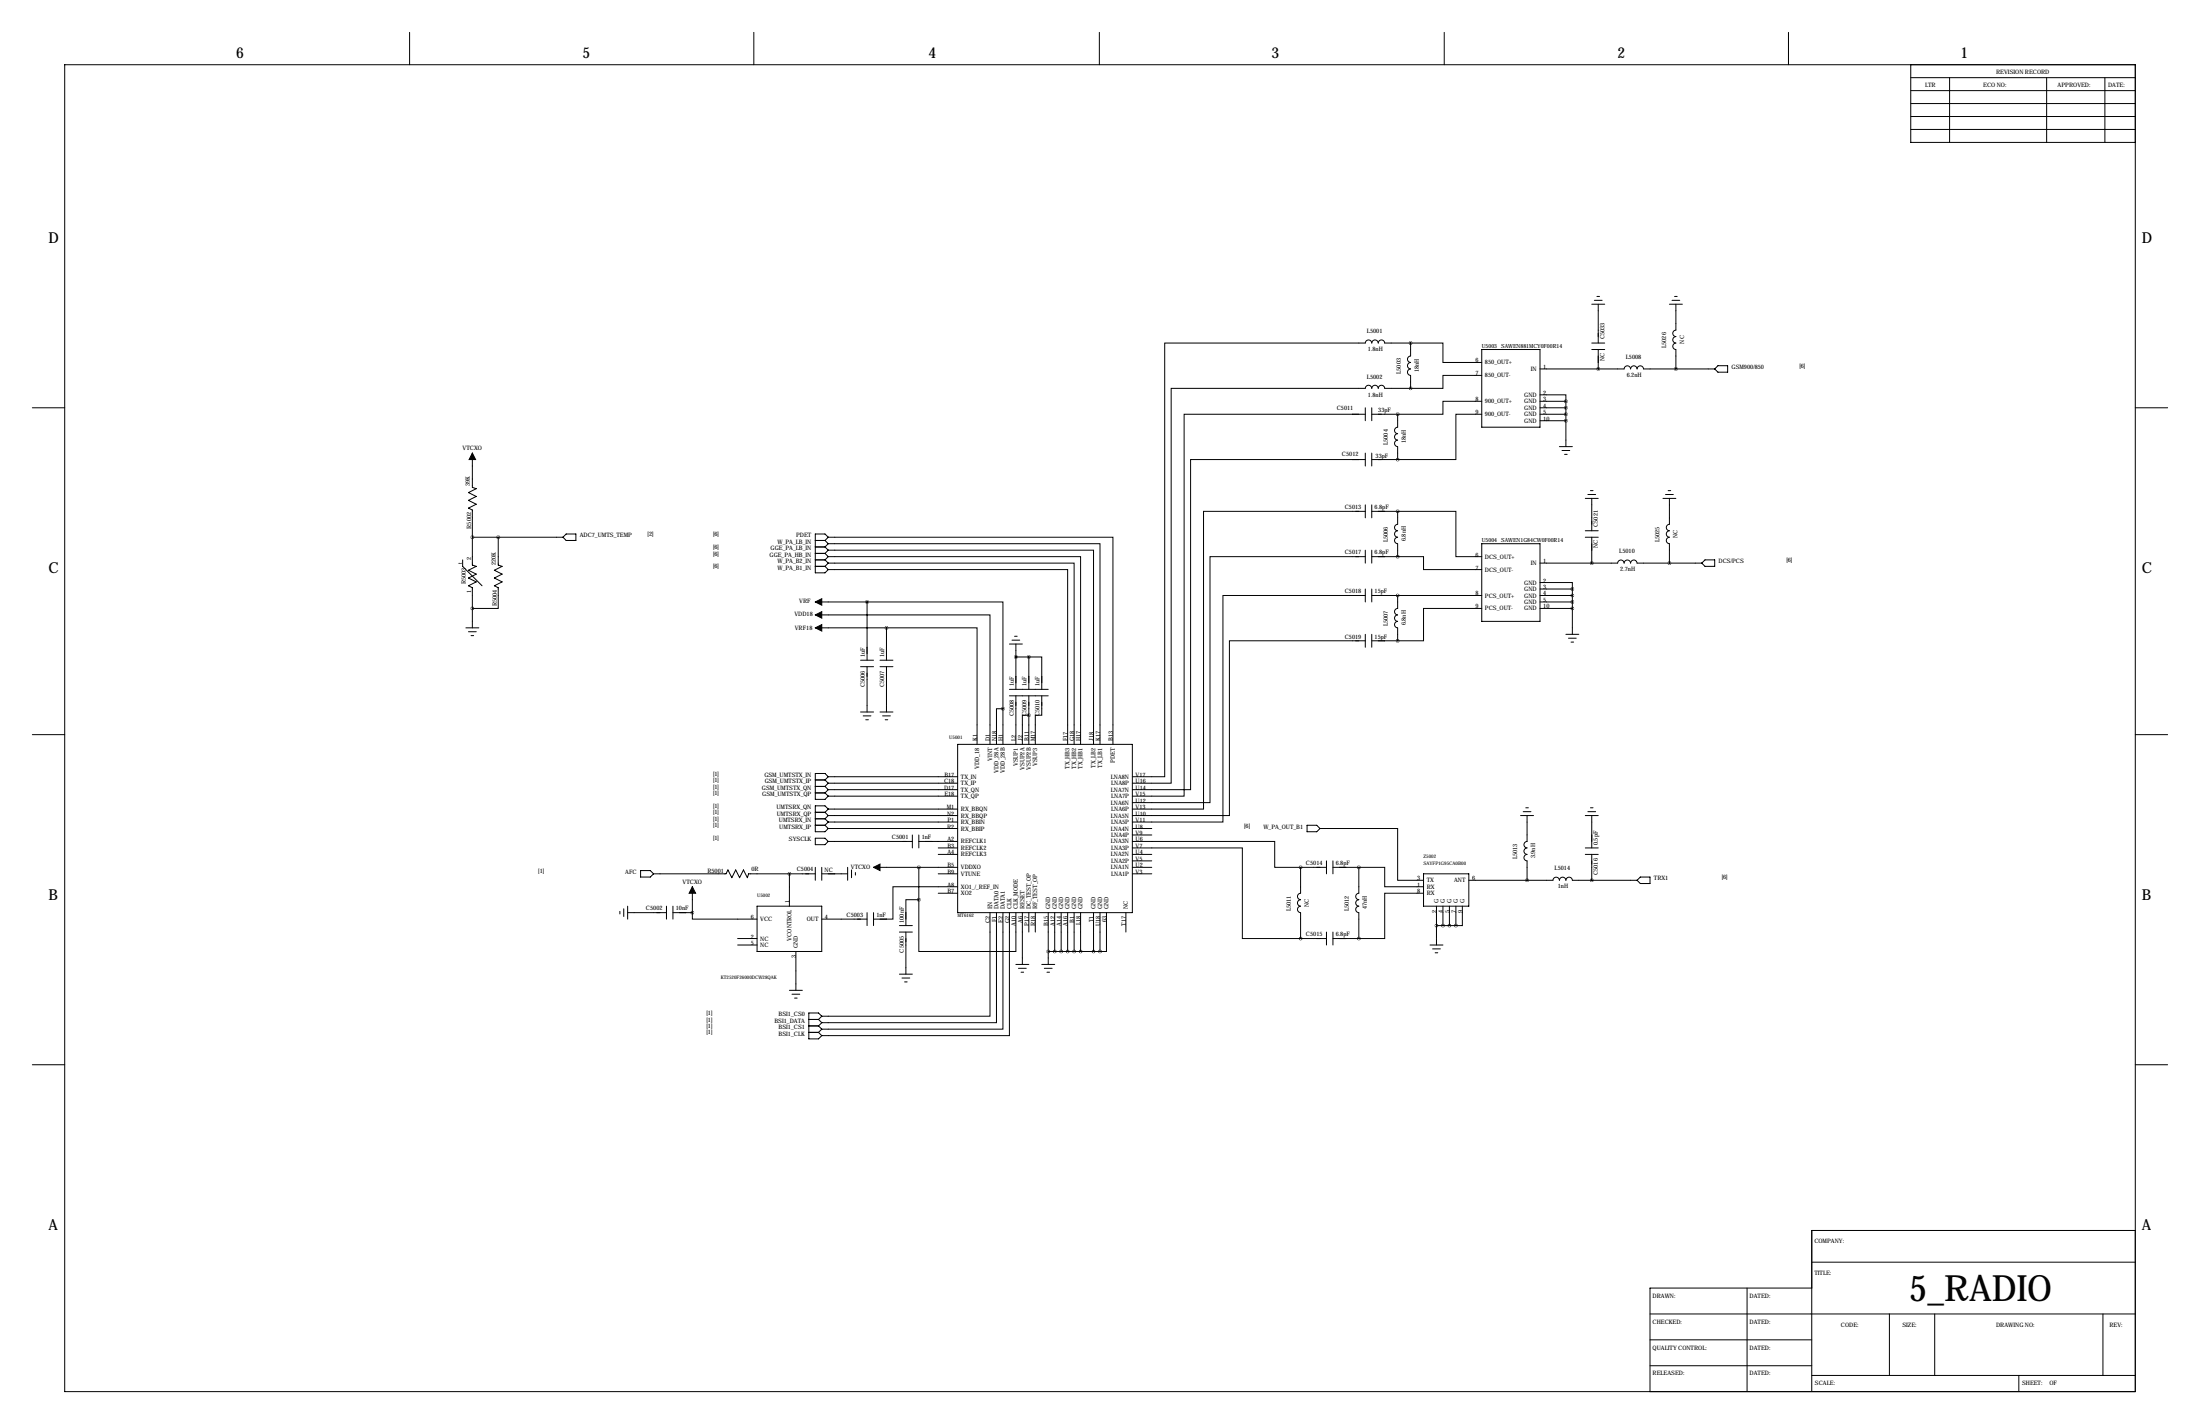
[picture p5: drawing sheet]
<svg xmlns="http://www.w3.org/2000/svg" width="864mm" height="559mm" viewBox="0 0 864 559" stroke-linecap="round" stroke-linejoin="round" font-family="sans-serif">
<g fill="none" stroke="#000" stroke-width=".39">
<path d="M160.8 12.7v12.7M295.9 12.7v12.7M431.5 12.7v12.7M566.9 12.7v12.7M702.1 12.7v12.7M25.4 25.4h812.8v520.7h-812.8zM750.1 25.4v30.5h88.1M750.1 35.6h88.1M750.1 30.5h88.1M765.3 30.5v25.4M803.4 30.5v25.4M826.3 30.5v25.4"/>
<path d="M750.1 50.8h88.1M750.1 45.7h88.1M750.1 40.6h88.1M624.8 119.4h5.1M625.9 117.9h3M626.9 116.3h1M627.4 119.4v15.2M655.3 119.4h5.1M656.3 117.9h3.1M657.4 116.3h1M657.9 119.4v10.1a1.27 1.27 0 0 0-1.3 1.3 1.27 1.27 0 0 0 1.2 1.3M553.7 134.6h-10.1a1.27 1.27 0 0 0-1.3-1.2 1.27 1.27 0 0 0-1.3 1.2 1.27 1.27 0 0 0-1.3-1.2 1.27 1.27 0 0 0-1.2 1.2 1.27 1.27 0 0 0-1.3-1.2 1.27 1.27 0 0 0-1.3 1.2h-78.7v170.2h-12.7"/>
<path d="M553.7 134.6v5.1a1.27 1.27 0 0 0-1.2 1.3 1.27 1.27 0 0 0 1.2 1.2 1.27 1.27 0 0 0-1.2 1.3 1.27 1.27 0 0 0 1.2 1.3 1.27 1.27 0 0 0-1.2 1.2 1.27 1.27 0 0 0 1.2 1.3v5.1M553.7 134.6h12.7v7.6h15.3M581.7 137.2h22.8v30.4h-22.8zM624.8 134.6h5.1M624.8 137.2h5.1M627.4 137.2v7.6M657.9 134.6a1.27 1.27 0 0 0-1.3 1.3 1.27 1.27 0 0 0 1.2 1.3M657.9 132.1a1.27 1.27 0 0 0-1.3 1.2 1.27 1.27 0 0 0 1.2 1.3M657.9 137.2v7.6M553.7 152.4h-10.1a1.27 1.27 0 0 0-1.3-1.2 1.27 1.27 0 0 0-1.3 1.2 1.27 1.27 0 0 0-1.3-1.2 1.27 1.27 0 0 0-1.2 1.2 1.27 1.27 0 0 0-1.3-1.2 1.27 1.27 0 0 0-1.3 1.2h-76.2v154.9h-15.2M581.7 147.3h-15.3v5.1h-12.7M581.7 157.5h-15.3v5.1h-17.8"/>
<path d="M604.5 144.8h33a1.27 1.27 0 0 1 1.3-1.2 1.27 1.27 0 0 1 1.3 1.2 1.27 1.27 0 0 1 1.2-1.2 1.27 1.27 0 0 1 1.3 1.2 1.27 1.27 0 0 1 1.3-1.2 1.27 1.27 0 0 1 1.3 1.2h27.9M604.5 154.9h10.2v2.6M604.5 157.5h10.2M614.7 157.5v17.8M673.1 144.8l1.3-1.3h3.8v2.6h-3.8zM12.7 160h12.7M185.4 177.8v13.5l1.5 .5-3 1.5 3 1.5-3 1.5 3 1.6-3 1.5 1.5 .8v21.5l1.5 .5-3 1.6 3 1.5-3 1.5 3 1.5-3 1.6 1.5 .7v15.8M535.9 162.6h-71.1v149.8h-20.3M535.9 160v5.1M535.9 177.8v5.1M538.5 162.6h10.1M538.5 160v5.1"/>
<path d="M538.5 177.8v5.1M548.6 172.7a1.27 1.27 0 0 0-1.2 1.3 1.27 1.27 0 0 0 1.2 1.3M548.6 170.2a1.27 1.27 0 0 0-1.2 1.2 1.27 1.27 0 0 0 1.2 1.3M548.6 162.6v5a1.27 1.27 0 0 0-1.2 1.3 1.27 1.27 0 0 0 1.2 1.3M548.6 175.3v5M581.7 162.6h-10.2v17.7h-22.9M604.5 160h10.2M604.5 162.6h10.2M604.5 165.1h10.2M612.1 175.3h5.1M613.2 176.8h3M614.2 178.3h1"/>
<path d="M838.2 160h12.7M535.9 180.3h-68.5v129.6h-22.9M535.9 198.1v5.1M538.5 198.1v5.1M538.5 180.3h10.1M622.3 195.6h5.1M623.3 194.1h3.1M624.3 192.5h1M624.8 195.6v12.7M652.8 195.6h5.1M653.8 194.1h3M654.8 192.5h1"/>
<path d="M655.3 195.6v10.1a1.27 1.27 0 0 0-1.2 1.3 1.27 1.27 0 0 0 1.2 1.3M181.6 219.7v2.5l7.6 7.7M185.4 210.8h35.6M195.6 210.8v10.9l1.5 .5-3 1.6 3 1.5-3 1.5 3 1.5-3 1.6 1.5 .7v8.2h-10.2M222.2 209.6h3.9v2.5h-3.9l-1.2-1.3zM320 219.7h3.8M320 217.2h3.8M320 214.6h3.8M320 212.1h3.8M323.8 219.7l1.3 1.3M323.8 217.2l1.3 1.2M323.8 214.6l1.3 1.3"/>
<path d="M323.8 212.1l1.3 1.3M325.1 218.4h99.1v73.7M325.1 215.9h104.2v76.2M325.1 213.4h106.7v78.7M325.1 210.8h111.8v81.3M325.1 210.8l-1.3-1.2h-3.8v15.2h3.8l1.3-1.3M325.1 218.4l-1.3 1.3M325.1 215.9l-1.3 1.3M325.1 213.4l-1.3 1.2M325.1 210.8l-1.3 1.3M535.9 200.7h-63.5v116.8h-27.9M535.9 218.4h-60.9v96.6h-30.5"/>
<path d="M535.9 215.9v5.1M538.5 215.9v5.1M538.5 200.7h10.1M538.5 218.4h10.1M548.6 210.8a1.27 1.27 0 0 0-1.2 1.3 1.27 1.27 0 0 0 1.2 1.3M548.6 208.3a1.27 1.27 0 0 0-1.2 1.2 1.27 1.27 0 0 0 1.2 1.3M548.6 200.7v5a1.27 1.27 0 0 0-1.2 1.3 1.27 1.27 0 0 0 1.2 1.3M548.6 200.7h22.9v17.7h10.2M548.6 218.4h10.2v5.1h22.9M548.6 213.4v5M581.7 213.4h22.8v30.4h-22.8zM622.3 208.3h5.1"/>
<path d="M622.3 210.8h5.1M624.8 210.8v10.2M655.3 210.8a1.27 1.27 0 0 0-1.2 1.3 1.27 1.27 0 0 0 1.2 1.3M655.3 208.3a1.27 1.27 0 0 0-1.2 1.2 1.27 1.27 0 0 0 1.2 1.3M655.3 213.4v7.6M669.3 219.7h3.8v2.5h-3.8l-1.3-1.2zM320 236.2h20.4M320 222.2h3.8M323.8 222.2l1.3 1.3M325.1 223.5h94v68.6M325.1 221h96.5v71.1M325.1 221l-1.3 1.2"/>
<path d="M340.4 236.2h53.3v41.9M340.4 236.2v22.9M535.9 233.7h-55.8v88.9h-35.6M535.9 231.1v5.1M538.5 231.1v5.1M538.5 233.7h43.2M548.6 233.7v5.1a1.27 1.27 0 0 0-1.2 1.2 1.27 1.27 0 0 0 1.2 1.3M581.7 238.8h-22.9v12.7h-10.2M604.5 221h30.5a1.27 1.27 0 0 1 1.3-1.2 1.27 1.27 0 0 1 1.2 1.2 1.27 1.27 0 0 1 1.3-1.2 1.27 1.27 0 0 1 1.3 1.2 1.27 1.27 0 0 1 1.2-1.2 1.27 1.27 0 0 1 1.3 1.2h25.4M604.5 228.6h12.7v2.5M604.5 233.7h12.7M604.5 238.8h12.7"/>
<path d="M604.5 231.1h12.7M604.5 236.2h12.7M617.2 231.1v17.8M182.9 246.4h5.1M183.9 247.9h3M184.9 249.4h1M320 241.3h68.6v50.8M320 246.4h28M337.8 259.1h5.1M345.4 259.1h5.1M348 246.4h35.5v45.7M348 246.4v12.7"/>
<path d="M396.2 252.7h5.1M397.3 251.2h3M398.3 249.7h1M398.8 252.7v17.8M398.8 257.8h5.1M403.9 257.8h5v12.7M403.9 257.8v12.7M535.9 251.5h-53.3v68.5h-38.1M535.9 248.9v5.1M538.5 248.9v5.1M538.5 251.5h10.1M548.6 243.8a1.27 1.27 0 0 0-1.2 1.3 1.27 1.27 0 0 0 1.2 1.3"/>
<path d="M548.6 241.3a1.27 1.27 0 0 0-1.2 1.3 1.27 1.27 0 0 0 1.2 1.2M548.6 246.4v5.1M614.7 248.9h5.1M615.7 250.4h3M616.7 252h1M337.8 261.6h5.1M337.8 279.4h5.1M340.4 261.6v17.8M345.4 261.6h5.1M345.4 279.4h5.1M348 261.6v17.8M393.7 278.1h-2.5v14"/>
<path d="M393.7 278.1v14M396.2 273h15.3M396.2 270.5h15.3M398.8 273v19.1M403.9 273v19.1M408.9 273v7.7h-2.5v11.4M12.7 288.3h12.7M338.8 280.9h3.1M339.9 282.4h1M346.5 280.9h3M347.5 282.4h1M375.9 292.1h68.6v66h-68.6z"/>
<path d="M403.9 280.7h-2.6v11.4M838.2 288.3h12.7M320 306.1h3.8M320 308.6h3.8M320 311.1h3.8M320 318.8h3.8M323.8 306.1l1.3 1.2M323.8 308.6l1.3 1.3M323.8 311.1l1.3 1.3M323.8 318.8l1.3 1.2M325.1 307.3h50.8M325.1 312.4h50.8"/>
<path d="M325.1 309.9h50.8M325.1 317.5h50.8M325.1 304.8h50.8M325.1 304.8l-1.3-1.3h-3.8v10.2h3.8l1.3-1.3M325.1 317.5l-1.3-1.3h-3.8v10.2h3.8l1.3-1.3M325.1 304.8l-1.3 1.3M325.1 307.3l-1.3 1.3M325.1 309.9l-1.3 1.2M325.1 317.5l-1.3 1.3M597.9 318.5h3.1M598.9 317h1M623.3 318.5h3.1"/>
<path d="M624.3 317h1M320 328.9h3.8l1.3 1.3-1.3 1.3h-3.8zM320 321.3h3.8M320 323.8h3.8M323.8 321.3l1.3 1.3M323.8 323.8l1.3 1.3M325.1 330.2h33M325.1 325.1h50.8M325.1 320h50.8M325.1 322.6h50.8M325.1 320l-1.3 1.3M325.1 322.6l-1.3 1.2"/>
<path d="M358.1 327.7v5M360.7 330.2h15.2M360.7 327.7v5M368.3 335.3h7.6M368.3 332.7h7.6M444.5 330.2h55.9v10.2h10.1M444.5 332.7h43.2v35.6h22.8M444.5 335.3h7.6M444.5 325.1h7.6M444.5 327.7h7.6M444.5 337.8h7.6M513.1 323.8h3.8l1.3 1.3-1.3 1.3h-3.8z"/>
<path d="M518.2 325.1h30.4v20.3h10.2M520.7 337.8v5.1M523.2 337.8v5.1M596.9 320h5.1M599.4 320v10.2a1.27 1.27 0 0 0-1.2 1.3 1.27 1.27 0 0 0 1.2 1.2 1.27 1.27 0 0 0-1.2 1.3 1.27 1.27 0 0 0 1.2 1.3 1.27 1.27 0 0 0-1.2 1.2 1.27 1.27 0 0 0 1.2 1.3v7.6M622.3 335.3h5.1M622.3 320h5.1M622.3 332.7h5.1M624.8 320v12.7M624.8 335.3v10.1M243.3 357.6v1M244.9 356.6v3.1"/>
<path d="M246.4 358.1h15.2M246.4 355.6v5.1M251.5 341.6h3.8l1.2 1.3-1.2 1.3h-3.8zM256.5 342.9h28.5l.8-1.5 1.5 3 1.5-3 1.5 3 1.5-3 1.6 3 .5-1.5h26.1M261.6 355.6v5.1M264.2 358.1h7.6M264.2 355.6v5.1M271.8 358.1v2.6h25.4M271.8 348v10.1M297.2 355.6h25.4v17.8h-25.4zM309.9 342.9v12.7M320 340.4v5"/>
<path d="M322.6 342.9h10.1M322.6 340.4v5M332.7 340.4v5M334.3 341.4v3M335.8 342.4v1M340.4 358.1v5.1M342.9 340.4h33M342.9 358.1v5.1M360.7 353.1v20.3h38.1v-15.3M360.7 353.1h-5.1v10.1M360.7 340.4v12.7M368.3 342.9h7.6"/>
<path d="M368.3 350.5h7.6M375.9 348h-25.4v12.7h-7.6M388.6 358.1v40.7h-66M391.2 358.1v43.2h-68.6M393.7 358.1v45.8h-71.1M396.2 358.1v48.3h-73.6M401.3 358.1v20.4M403.9 358.1v7.7M406.4 358.1v7.7M411.5 358.1v20.4M414 358.1v15.3M416.6 358.1v15.3"/>
<path d="M419.1 358.1v15.3M421.6 358.1v15.3M424.2 358.1v15.3M429.3 358.1v15.3M431.8 358.1v15.3M434.3 358.1v15.3h-2.5M442 358.1v7.7M444.5 342.9h7.6M444.5 340.4h7.6M510.5 340.4v10.1a1.27 1.27 0 0 0-1.2 1.3 1.27 1.27 0 0 0 1.2 1.3 1.27 1.27 0 0 0-1.2 1.2 1.27 1.27 0 0 0 1.2 1.3 1.27 1.27 0 0 0-1.2 1.3 1.27 1.27 0 0 0 1.2 1.2v10.2M510.5 340.4h10.2M523.2 340.4h10.2"/>
<path d="M533.4 340.4v10.1a1.27 1.27 0 0 0-1.2 1.3 1.27 1.27 0 0 0 1.2 1.3 1.27 1.27 0 0 0-1.2 1.2 1.27 1.27 0 0 0 1.2 1.3 1.27 1.27 0 0 0-1.2 1.3 1.27 1.27 0 0 0 1.2 1.2v10.2M533.4 340.4h10.2v7.6h15.2M558.8 350.5h-15.2v17.8h-10.2M558.8 342.9h17.8v12.7h-17.8zM563.9 355.6v15.2M566.4 355.6v7.6M569 355.6v7.6M571.5 355.6v7.6M574 355.6v7.6h-2.5M576.6 345.4h33a1.27 1.27 0 0 1 1.3-1.2 1.27 1.27 0 0 1 1.2 1.2 1.27 1.27 0 0 1 1.3-1.2 1.27 1.27 0 0 1 1.3 1.2 1.27 1.27 0 0 1 1.2-1.2 1.27 1.27 0 0 1 1.3 1.2h25.4M643.9 344.2h3.8v2.5h-3.8l-1.3-1.3zM289.6 368.3h7.6"/>
<path d="M289.6 370.8h7.6M312.4 373.4v15.2M322.6 360.7h17.8M353.1 365.8h5M353.1 363.2h5M355.6 365.8v16.5M398.8 378.5h5.1M399.8 380h3M408.9 378.5h5.1M410 380h3M411.5 373.4h20.3M510.5 368.3h10.2"/>
<path d="M520.7 365.8v5M523.2 368.3h10.2M523.2 365.8v5M561.3 370.8h5.1M562.4 372.4h3M563.4 373.9h1M563.9 363.2h7.6M309.9 388.6h5.1M310.9 390.1h3M311.9 391.7h1M322.6 398.8l-1.3 1.2M322.6 398.8l-1.3-1.3h-3.8v10.2h3.8l1.3-1.3"/>
<path d="M353.1 382.3h5M354.1 383.8h3M355.1 385.3h1M400.8 381.5h1M411 381.5h1M12.7 417.8h12.7M317.5 400h3.8M317.5 402.6h3.8M317.5 405.1h3.8M321.3 400l1.3 1.3M321.3 402.6l1.3 1.3M321.3 405.1l1.3 1.3"/>
<path d="M322.6 401.3l-1.3 1.3M322.6 403.9l-1.3 1.2M838.2 417.8h12.7M711.2 495.3h127M838.2 482.9h-127v63.2M647.7 515.6h190.5M685.8 505.5v40.6M711.2 505.5h-63.5v40.6M741.7 515.6v24.2M759.5 515.6v24.2M825.5 515.6v24.2M647.7 535.9h63.5"/>
<path d="M647.7 525.8h63.5M711.2 539.8h127M792.5 539.8v6.3"/>
</g>
<path d="M185.4 177.8l1.3 2.5h-2.6zM320 236.2l2.6-1.3v2.6zM320 246.4l2.6-1.3v2.5zM320 241.3l2.6-1.3v2.6zM271.8 348l1.2 2.5h-2.5zM342.9 340.4l2.5-1.3v2.5z" fill="#000" stroke="#000" stroke-width=".39"/>
<path d="M360.6 340.4a.05 .05 0 0 0 .1 0 .05 .05 0 0 0-.1 0zM360.6 353.1a.05 .05 0 0 0 .1 0 .05 .05 0 0 0-.1 0zM271.7 358.1a.05 .05 0 0 0 .1 0 .05 .05 0 0 0-.1 0zM309.8 342.9a.05 .05 0 0 0 .1 0 .05 .05 0 0 0-.1 0zM411.4 373.4a.05 .05 0 0 0 .1 0 .05 .05 0 0 0-.1 0zM429.2 373.4a.05 .05 0 0 0 .1 0 .05 .05 0 0 0-.1 0zM424.1 373.4a.05 .05 0 0 0 .1 0 .05 .05 0 0 0-.1 0zM421.6 373.4a.05 .05 0 0 0 .1 0 .05 .05 0 0 0-.1 0zM416.5 373.4a.05 .05 0 0 0 .1 0 .05 .05 0 0 0-.1 0zM414 373.4a.05 .05 0 0 0 .1 0 .05 .05 0 0 0-.1 0zM340.3 236.2a.05 .05 0 0 0 .1 0 .05 .05 0 0 0-.1 0zM347.9 246.4a.05 .05 0 0 0 .1 0 .05 .05 0 0 0-.1 0zM403.8 280.7a.05 .05 0 0 0 .1 0 .05 .05 0 0 0-.1 0zM398.7 257.8a.05 .05 0 0 0 .1 0 .05 .05 0 0 0-.1 0zM403.8 257.8a.05 .05 0 0 0 .1 0 .05 .05 0 0 0-.1 0zM185.4 210.8a.05 .05 0 0 0 .1 0 .05 .05 0 0 0-.1 0zM195.5 210.8a.05 .05 0 0 0 .1 0 .05 .05 0 0 0-.1 0zM510.5 340.4a.05 .05 0 0 0 .1 0 .05 .05 0 0 0-.1 0zM599.4 345.4a.05 .05 0 0 0 .1 0 .05 .05 0 0 0-.1 0zM624.8 345.4a.05 .05 0 0 0 .1 0 .05 .05 0 0 0-.1 0zM563.8 363.2a.05 .05 0 0 0 .1 0 .05 .05 0 0 0-.1 0zM568.9 363.2a.05 .05 0 0 0 .1 0 .05 .05 0 0 0-.1 0zM566.4 363.2a.05 .05 0 0 0 .1 0 .05 .05 0 0 0-.1 0zM553.7 134.6a.05 .05 0 0 0 .1 0 .05 .05 0 0 0-.1 0zM553.7 152.4a.05 .05 0 0 0 .1 0 .05 .05 0 0 0-.1 0zM657.8 144.8a.05 .05 0 0 0 .1 0 .05 .05 0 0 0-.1 0zM627.3 144.8a.05 .05 0 0 0 .1 0 .05 .05 0 0 0-.1 0zM614.6 165.1a.05 .05 0 0 0 .1 0 .05 .05 0 0 0-.1 0zM614.6 162.6a.05 .05 0 0 0 .1 0 .05 .05 0 0 0-.1 0zM614.6 160a.05 .05 0 0 0 .1 0 .05 .05 0 0 0-.1 0zM614.6 157.5a.05 .05 0 0 0 .1 0 .05 .05 0 0 0-.1 0zM548.6 162.6a.05 .05 0 0 0 .1 0 .05 .05 0 0 0-.1 0zM548.6 180.3a.05 .05 0 0 0 .1 0 .05 .05 0 0 0-.1 0zM655.3 221a.05 .05 0 0 0 .1 0 .05 .05 0 0 0-.1 0zM624.8 221a.05 .05 0 0 0 .1 0 .05 .05 0 0 0-.1 0zM548.6 200.7a.05 .05 0 0 0 .1 0 .05 .05 0 0 0-.1 0zM548.6 218.4a.05 .05 0 0 0 .1 0 .05 .05 0 0 0-.1 0zM548.6 233.7a.05 .05 0 0 0 .1 0 .05 .05 0 0 0-.1 0zM548.6 251.5a.05 .05 0 0 0 .1 0 .05 .05 0 0 0-.1 0zM617.2 231.1a.05 .05 0 0 0 .1 0 .05 .05 0 0 0-.1 0zM617.2 233.7a.05 .05 0 0 0 .1 0 .05 .05 0 0 0-.1 0zM617.2 236.2a.05 .05 0 0 0 .1 0 .05 .05 0 0 0-.1 0zM617.2 238.8a.05 .05 0 0 0 .1 0 .05 .05 0 0 0-.1 0zM510.5 368.3a.05 .05 0 0 0 .1 0 .05 .05 0 0 0-.1 0zM185.4 238.8a.05 .05 0 0 0 .1 0 .05 .05 0 0 0-.1 0z" fill="#000" stroke="#000" stroke-width="1.3"/>
<text font-size="14.2" x="749.3" y="510.5">5_RADIO</text>
<g font-size="5.9">
<text x="92.7" y="22.9">6</text>
<text x="228.6" y="22.9">5</text>
<text x="364.5" y="22.9">4</text>
<text x="499.1" y="22.9">3</text>
<text x="635" y="22.9">2</text>
<text x="769.6" y="22.9">1</text>
<text x="19" y="95.2">D</text>
<text x="840.7" y="95.2">D</text>
<text x="19" y="224.8">C</text>
<text x="840.7" y="224.8">C</text>
<text x="19" y="353.1">B</text>
<text x="840.7" y="353.1">B</text>
<text x="19" y="482.6">A</text>
<text x="840.7" y="482.6">A</text>
</g>
<g font-size="2.4">
<text x="783.6" y="29.2">REVISION RECORD</text>
<text x="755.6" y="34.3">LTR</text>
<text x="778.5" y="34.3">ECO NO:</text>
<text x="807.7" y="34.3">APPROVED:</text>
<text x="827.5" y="34.3">DATE:</text>
<text x="536.6" y="130.8">L5001</text>
<text x="537" y="137.8">1.8nH</text>
<text x="629.8" y="133.1" transform="rotate(-90 629.8 133.1)">C5033</text>
<text x="654" y="136.5" transform="rotate(-90 654 136.5)">L5026</text>
<text x="661.1" y="134.8" transform="rotate(-90 661.1 134.8)">NC</text>
<text x="579.2" y="142.2">6</text>
<text x="582.9" y="143">850_OUT+</text>
<text x="629.8" y="141.5" transform="rotate(-90 629.8 141.5)">NC</text>
<text x="638.2" y="140.9">L5008</text>
<text x="536.6" y="148.5">L5002</text>
<text x="549.9" y="146.7" transform="rotate(-90 549.9 146.7)">L5003</text>
<text x="556.9" y="146" transform="rotate(-90 556.9 146)">18nH</text>
<text x="579.2" y="147.3">7</text>
<text x="582.9" y="148.1">850_OUT-</text>
<text x="600.9" y="145.6">IN</text>
<text x="605.8" y="144.8">1</text>
<text x="638.6" y="148">6.2nH</text>
<text x="679.7" y="144.8">GSM900/850</text>
<text x="706.4" y="144.3">[6]</text>
<text x="537" y="155.6">1.8nH</text>
<text x="598.4" y="155.7">GND</text>
<text x="605.8" y="154.9">2</text>
<text x="524.8" y="160.8">C5011</text>
<text x="541" y="161.8">33pF</text>
<text x="579.2" y="157.5">8</text>
<text x="582.9" y="158.3">900_OUT+</text>
<text x="598.4" y="158.3">GND</text>
<text x="598.4" y="160.8">GND</text>
<text x="605.8" y="157.5">3</text>
<text x="605.8" y="160">4</text>
<text x="579.2" y="162.6">9</text>
<text x="582.9" y="163.4">900_OUT-</text>
<text x="598.4" y="163.4">GND</text>
<text x="598.4" y="165.9">GND</text>
<text x="605.8" y="162.6">5</text>
<text x="605.8" y="165.1">10</text>
<text x="551.8" y="173.9" transform="rotate(-90 551.8 173.9)">18nH</text>
<text x="181.6" y="176.5">VTCXO</text>
<text x="526.8" y="178.9">C5012</text>
<text x="540" y="179.6">33pF</text>
<text x="544.8" y="174.6" transform="rotate(-90 544.8 174.6)">L5004</text>
<text x="184.5" y="190.7" transform="rotate(-90 184.5 190.7)">39K</text>
<text x="527.9" y="199.8">C5013</text>
<text x="539.6" y="199.8">6.8pF</text>
<text x="184.9" y="207.5" transform="rotate(-90 184.9 207.5)">R5002</text>
<text x="627.3" y="206.8" transform="rotate(-90 627.3 206.8)">C5021</text>
<text x="227.6" y="210.8">ADC7_UMTS_TEMP</text>
<text x="254.2" y="210.4">[2]</text>
<text x="279.9" y="215.4">[6]</text>
<text x="279.9" y="210.4">[6]</text>
<text x="302.5" y="215.9">GGE_PA_LB_IN</text>
<text x="305.2" y="213.4">W_PA_LB_IN</text>
<text x="312.5" y="210.8">PDET</text>
<text x="544.8" y="212.7" transform="rotate(-90 544.8 212.7)">L5006</text>
<text x="551.8" y="212.3" transform="rotate(-90 551.8 212.3)">6.8nH</text>
<text x="627.3" y="215.2" transform="rotate(-90 627.3 215.2)">NC</text>
<text x="651.5" y="212.7" transform="rotate(-90 651.5 212.7)">L5025</text>
<text x="658.5" y="211" transform="rotate(-90 658.5 211)">NC</text>
<text x="181.4" y="221.2" transform="rotate(-90 181.4 221.2)">t</text>
<text x="184.9" y="219.7" transform="rotate(-90 184.9 219.7)">2</text>
<text x="194.6" y="221.8" transform="rotate(-90 194.6 221.8)">220K</text>
<text x="279.9" y="218">[6]</text>
<text x="302.1" y="218.4">GGE_PA_HB_IN</text>
<text x="305.2" y="221">W_PA_B2_IN</text>
<text x="527.9" y="217.6">C5017</text>
<text x="539.6" y="217.6">6.8pF</text>
<text x="579.2" y="218.4">6</text>
<text x="582.9" y="219.2">DCS_OUT+</text>
<text x="600.9" y="221.8">IN</text>
<text x="605.8" y="221">1</text>
<text x="635.7" y="217.1">L5010</text>
<text x="674.6" y="221">DCS/PCS</text>
<text x="701.3" y="220.5">[6]</text>
<text x="279.9" y="223.1">[6]</text>
<text x="305.2" y="223.5">W_PA_B1_IN</text>
<text x="579.2" y="223.5">7</text>
<text x="582.9" y="224.3">DCS_OUT-</text>
<text x="636" y="224.2">2.7nH</text>
<text x="182.9" y="229.3" transform="rotate(-90 182.9 229.3)">R5003</text>
<text x="185" y="232.8" transform="rotate(-90 185 232.8)">1</text>
<text x="527.9" y="232.8">C5018</text>
<text x="539.6" y="232.8">15pF</text>
<text x="579.2" y="233.7">8</text>
<text x="598.4" y="229.4">GND</text>
<text x="598.4" y="231.9">GND</text>
<text x="605.8" y="228.6">2</text>
<text x="605.8" y="233.7">4</text>
<text x="605.8" y="231.1">3</text>
<text x="195.1" y="238" transform="rotate(-90 195.1 238)">R5004</text>
<text x="313.7" y="236.5">VRF</text>
<text x="579.2" y="238.8">9</text>
<text x="582.9" y="234.5">PCS_OUT+</text>
<text x="582.9" y="239.6">PCS_OUT-</text>
<text x="598.4" y="234.5">GND</text>
<text x="598.4" y="237">GND</text>
<text x="598.4" y="239.6">GND</text>
<text x="605.8" y="236.2">5</text>
<text x="605.8" y="238.8">10</text>
<text x="311.9" y="241.6">VDD18</text>
<text x="544.8" y="245.7" transform="rotate(-90 544.8 245.7)">L5007</text>
<text x="551.8" y="245.3" transform="rotate(-90 551.8 245.3)">6.8nH</text>
<text x="312" y="247.1">VRF18</text>
<text x="527.9" y="250.6">C5019</text>
<text x="539.6" y="250.6">15pF</text>
<text x="339.5" y="258" transform="rotate(-90 339.5 258)">1uF</text>
<text x="347.1" y="258" transform="rotate(-90 347.1 258)">1uF</text>
<text x="339.5" y="269.7" transform="rotate(-90 339.5 269.7)">C5006</text>
<text x="347.1" y="269.7" transform="rotate(-90 347.1 269.7)">C5007</text>
<text x="397.9" y="269.4" transform="rotate(-90 397.9 269.4)">1uF</text>
<text x="403" y="269.4" transform="rotate(-90 403 269.4)">1uF</text>
<text x="408.1" y="269.4" transform="rotate(-90 408.1 269.4)">1uF</text>
<text x="397.9" y="281.1" transform="rotate(-90 397.9 281.1)">C5008</text>
<text x="403" y="281.1" transform="rotate(-90 403 281.1)">C5009</text>
<text x="408.1" y="281.1" transform="rotate(-90 408.1 281.1)">C5010</text>
<text x="383.5" y="290.8" transform="rotate(-90 383.5 290.8)">K1</text>
<text x="388.6" y="290.8" transform="rotate(-90 388.6 290.8)">D1</text>
<text x="391.2" y="290.8" transform="rotate(-90 391.2 290.8)">N18</text>
<text x="393.7" y="290.8" transform="rotate(-90 393.7 290.8)">H1</text>
<text x="398.8" y="290.8" transform="rotate(-90 398.8 290.8)">L2</text>
<text x="401.3" y="290.8" transform="rotate(-90 401.3 290.8)">J2</text>
<text x="403.9" y="290.8" transform="rotate(-90 403.9 290.8)">B11</text>
<text x="406.4" y="290.8" transform="rotate(-90 406.4 290.8)">M17</text>
<text x="419.1" y="290.8" transform="rotate(-90 419.1 290.8)">F17</text>
<text x="421.6" y="290.8" transform="rotate(-90 421.6 290.8)">G18</text>
<text x="424.2" y="290.8" transform="rotate(-90 424.2 290.8)">H17</text>
<text x="429.3" y="290.8" transform="rotate(-90 429.3 290.8)">J18</text>
<text x="431.8" y="290.8" transform="rotate(-90 431.8 290.8)">K17</text>
<text x="436.9" y="290.8" transform="rotate(-90 436.9 290.8)">B13</text>
<text x="389.4" y="298.5" transform="rotate(-90 389.4 298.5)">VINT</text>
<text x="437.7" y="299.3" transform="rotate(-90 437.7 299.3)">PDET</text>
<text x="279.9" y="304.3">[1]</text>
<text x="300" y="304.8">GSM_UMTSTX_IN</text>
<text x="370.7" y="304.8">B17</text>
<text x="377.2" y="305.6">TX_IN</text>
<text x="384.3" y="301.7" transform="rotate(-90 384.3 301.7)">VDD_18</text>
<text x="392" y="303.2" transform="rotate(-90 392 303.2)">VDD_28A</text>
<text x="394.5" y="303.2" transform="rotate(-90 394.5 303.2)">VDD_28B</text>
<text x="399.6" y="300.7" transform="rotate(-90 399.6 300.7)">VSUP1</text>
<text x="402.1" y="302.2" transform="rotate(-90 402.1 302.2)">VSUP2A</text>
<text x="404.7" y="302.2" transform="rotate(-90 404.7 302.2)">VSUP2B</text>
<text x="407.2" y="300.7" transform="rotate(-90 407.2 300.7)">VSUP3</text>
<text x="419.9" y="301.7" transform="rotate(-90 419.9 301.7)">TX_HB3</text>
<text x="422.4" y="301.7" transform="rotate(-90 422.4 301.7)">TX_HB2</text>
<text x="425" y="301.7" transform="rotate(-90 425 301.7)">TX_HB1</text>
<text x="430.1" y="301.2" transform="rotate(-90 430.1 301.2)">TX_LB2</text>
<text x="432.6" y="301.2" transform="rotate(-90 432.6 301.2)">TX_LB1</text>
<text x="436" y="305.6">LNA8N</text>
<text x="445.8" y="304.8">V17</text>
<text x="279.9" y="306.9">[1]</text>
<text x="279.9" y="309.4">[1]</text>
<text x="279.9" y="312">[1]</text>
<text x="299.1" y="309.9">GSM_UMTSTX_QN</text>
<text x="300.2" y="307.3">GSM_UMTSTX_IP</text>
<text x="370.6" y="307.3">C18</text>
<text x="370.6" y="309.9">D17</text>
<text x="377.2" y="308.1">TX_IP</text>
<text x="377.2" y="310.7">TX_QN</text>
<text x="436" y="310.7">LNA7N</text>
<text x="436.2" y="308.1">LNA8P</text>
<text x="445.8" y="309.9">U14</text>
<text x="445.8" y="307.3">U16</text>
<text x="279.9" y="317">[1]</text>
<text x="299.2" y="312.4">GSM_UMTSTX_QP</text>
<text x="304.8" y="317.5">UMTSRX_QN</text>
<text x="370.7" y="312.4">E18</text>
<text x="371.7" y="317.5">M1</text>
<text x="377.2" y="313.2">TX_QP</text>
<text x="436" y="315.8">LNA6N</text>
<text x="436.2" y="313.2">LNA7P</text>
<text x="445.8" y="315">U12</text>
<text x="445.8" y="317.5">V13</text>
<text x="445.8" y="312.4">V15</text>
<text x="279.9" y="319.6">[1]</text>
<text x="279.9" y="322.1">[1]</text>
<text x="304.9" y="320">UMTSRX_QP</text>
<text x="305.7" y="322.6">UMTSRX_IN</text>
<text x="371.8" y="320">N2</text>
<text x="371.9" y="322.6">P1</text>
<text x="377.2" y="318.3">RX_BBQN</text>
<text x="377.2" y="320.8">RX_BBQP</text>
<text x="377.2" y="323.4">RX_BBIN</text>
<text x="436" y="320.8">LNA5N</text>
<text x="436.2" y="323.4">LNA5P</text>
<text x="436.2" y="318.3">LNA6P</text>
<text x="445.8" y="320">U10</text>
<text x="445.8" y="322.6">V11</text>
<text x="279.9" y="324.7">[1]</text>
<text x="279.9" y="329.7">[1]</text>
<text x="305.9" y="325.1">UMTSRX_IP</text>
<text x="350.1" y="329.3">C5001</text>
<text x="361.8" y="329.3">1nF</text>
<text x="371.8" y="325.1">R2</text>
<text x="377.2" y="325.9">RX_BBIP</text>
<text x="436" y="325.9">LNA4N</text>
<text x="436.2" y="328.5">LNA4P</text>
<text x="445.8" y="325.1">U8</text>
<text x="445.8" y="327.7">V9</text>
<text x="488.4" y="324.9">[6]</text>
<text x="495.9" y="325.1">W_PA_OUT_B1</text>
<text x="309.7" y="330.2">SYSCLK</text>
<text x="371.9" y="330.2">A2</text>
<text x="371.9" y="335.3">A4</text>
<text x="371.9" y="332.7">B3</text>
<text x="377.2" y="331">REFCLK1</text>
<text x="377.2" y="333.5">REFCLK2</text>
<text x="436" y="331">LNA3N</text>
<text x="436.2" y="333.5">LNA3P</text>
<text x="445.8" y="335.3">U4</text>
<text x="445.8" y="330.2">U6</text>
<text x="445.8" y="332.7">V7</text>
<text x="627.3" y="331.6" transform="rotate(-90 627.3 331.6)">0.5pF</text>
<text x="295" y="341.9">0R</text>
<text x="312.8" y="341.9">C5004</text>
<text x="334" y="341.1">VTCXO</text>
<text x="371.9" y="340.4">B5</text>
<text x="377.2" y="336.1">REFCLK3</text>
<text x="377.2" y="341.2">VDDXO</text>
<text x="436" y="336.1">LNA2N</text>
<text x="436" y="341.2">LNA1N</text>
<text x="436.2" y="338.6">LNA2P</text>
<text x="445.8" y="340.4">U2</text>
<text x="445.8" y="337.8">V5</text>
<text x="512.7" y="339.5">C5014</text>
<text x="524.4" y="339.5">6.8pF</text>
<text x="595.6" y="337.2" transform="rotate(-90 595.6 337.2)">L5013</text>
<text x="602.6" y="336.8" transform="rotate(-90 602.6 336.8)">3.9nH</text>
<text x="610.3" y="341.6">L5014</text>
<text x="211.3" y="342.4">[1]</text>
<text x="245.5" y="342.9">AFC</text>
<text x="268" y="346.7">VTCXO</text>
<text x="277.7" y="342.4">R5001</text>
<text x="323.7" y="342">NC</text>
<text x="371.9" y="348">A8</text>
<text x="371.9" y="342.9">B9</text>
<text x="377.2" y="343.7">VTUNE</text>
<text x="436.2" y="343.7">LNA1P</text>
<text x="445.8" y="342.9">V3</text>
<text x="556.3" y="348">1</text>
<text x="556.3" y="345.4">3</text>
<text x="560.1" y="346.2">TX</text>
<text x="570.8" y="346.2">ANT</text>
<text x="577.8" y="345.4">6</text>
<text x="627.3" y="343.3" transform="rotate(-90 627.3 343.3)">C5016</text>
<text x="649.2" y="345.4">TRX1</text>
<text x="675.9" y="345">[6]</text>
<text x="371.9" y="350.5">B7</text>
<text x="377.2" y="348.8">XO1_/_REF_IN</text>
<text x="377.2" y="351.3">XO2</text>
<text x="556.3" y="350.5">8</text>
<text x="560.1" y="351.3">RX</text>
<text x="560.1" y="348.8">RX</text>
<text x="611.5" y="348.6">1nH</text>
<text x="253.6" y="357.3">C5002</text>
<text x="265.3" y="357.3">10nF</text>
<text x="309.9" y="354.3" transform="rotate(-90 309.9 354.3)">1</text>
<text x="332.3" y="359.8">C5003</text>
<text x="344" y="359.8">1nF</text>
<text x="389.4" y="356.9" transform="rotate(-90 389.4 356.9)">EN</text>
<text x="392" y="356.9" transform="rotate(-90 392 356.9)">DATA0</text>
<text x="394.5" y="356.9" transform="rotate(-90 394.5 356.9)">DATA1</text>
<text x="397" y="356.9" transform="rotate(-90 397 356.9)">CLK</text>
<text x="399.6" y="356.9" transform="rotate(-90 399.6 356.9)">CLK_MODE</text>
<text x="402.1" y="356.9" transform="rotate(-90 402.1 356.9)">RESET</text>
<text x="404.7" y="356.9" transform="rotate(-90 404.7 356.9)">DC_TEST_OP</text>
<text x="407.2" y="356.9" transform="rotate(-90 407.2 356.9)">RF_TEST_OP</text>
<text x="412.3" y="356.9" transform="rotate(-90 412.3 356.9)">GND</text>
<text x="414.8" y="356.9" transform="rotate(-90 414.8 356.9)">GND</text>
<text x="417.4" y="356.9" transform="rotate(-90 417.4 356.9)">GND</text>
<text x="419.9" y="356.9" transform="rotate(-90 419.9 356.9)">GND</text>
<text x="422.4" y="356.9" transform="rotate(-90 422.4 356.9)">GND</text>
<text x="425" y="356.9" transform="rotate(-90 425 356.9)">GND</text>
<text x="430.1" y="356.9" transform="rotate(-90 430.1 356.9)">GND</text>
<text x="432.6" y="356.9" transform="rotate(-90 432.6 356.9)">GND</text>
<text x="435.1" y="356.9" transform="rotate(-90 435.1 356.9)">GND</text>
<text x="442.8" y="356.9" transform="rotate(-90 442.8 356.9)">NC</text>
<text x="506.7" y="357.5" transform="rotate(-90 506.7 357.5)">L5011</text>
<text x="513.7" y="355.8" transform="rotate(-90 513.7 355.8)">NC</text>
<text x="529.5" y="357.5" transform="rotate(-90 529.5 357.5)">L5012</text>
<text x="536.6" y="356.8" transform="rotate(-90 536.6 356.8)">47nH</text>
<text x="563.9" y="358.1" transform="rotate(-90 563.9 358.1)">2</text>
<text x="564.7" y="354.3" transform="rotate(-90 564.7 354.3)">G</text>
<text x="566.4" y="358.1" transform="rotate(-90 566.4 358.1)">4</text>
<text x="567.2" y="354.3" transform="rotate(-90 567.2 354.3)">G</text>
<text x="569" y="358.1" transform="rotate(-90 569 358.1)">5</text>
<text x="569.8" y="354.3" transform="rotate(-90 569.8 354.3)">G</text>
<text x="571.5" y="358.1" transform="rotate(-90 571.5 358.1)">7</text>
<text x="572.3" y="354.3" transform="rotate(-90 572.3 354.3)">G</text>
<text x="574" y="358.1" transform="rotate(-90 574 358.1)">9</text>
<text x="574.8" y="354.3" transform="rotate(-90 574.8 354.3)">G</text>
<text x="294.7" y="360.7">6</text>
<text x="298.4" y="361.5">VCC</text>
<text x="316.7" y="361.5">OUT</text>
<text x="323.8" y="360.7">4</text>
<text x="354.7" y="362.1" transform="rotate(-90 354.7 362.1)">100nF</text>
<text x="388.6" y="362.3" transform="rotate(-90 388.6 362.3)">C2</text>
<text x="391.2" y="362" transform="rotate(-90 391.2 362)">F1</text>
<text x="393.7" y="362.1" transform="rotate(-90 393.7 362.1)">E2</text>
<text x="396.2" y="362.3" transform="rotate(-90 396.2 362.3)">G2</text>
<text x="398.8" y="363.4" transform="rotate(-90 398.8 363.4)">A10</text>
<text x="401.3" y="362.1" transform="rotate(-90 401.3 362.1)">A6</text>
<text x="403.9" y="363.4" transform="rotate(-90 403.9 363.4)">P17</text>
<text x="406.4" y="363.5" transform="rotate(-90 406.4 363.5)">R18</text>
<text x="411.5" y="363.4" transform="rotate(-90 411.5 363.4)">B15</text>
<text x="414" y="363.4" transform="rotate(-90 414 363.4)">A12</text>
<text x="416.6" y="363.4" transform="rotate(-90 416.6 363.4)">A14</text>
<text x="419.1" y="363.4" transform="rotate(-90 419.1 363.4)">A16</text>
<text x="421.6" y="362.1" transform="rotate(-90 421.6 362.1)">B1</text>
<text x="424.2" y="363.1" transform="rotate(-90 424.2 363.1)">L18</text>
<text x="429.3" y="362" transform="rotate(-90 429.3 362)">T1</text>
<text x="431.8" y="363.5" transform="rotate(-90 431.8 363.5)">U18</text>
<text x="434.3" y="361.9" transform="rotate(-90 434.3 361.9)">63</text>
<text x="442" y="363.2" transform="rotate(-90 442 363.2)">T17</text>
<text x="294.7" y="368.3">2</text>
<text x="294.7" y="370.8">5</text>
<text x="298.4" y="369.1">NC</text>
<text x="298.4" y="371.6">NC</text>
<text x="310.7" y="369.1" transform="rotate(-90 310.7 369.1)">VCONTROL</text>
<text x="512.7" y="367.4">C5015</text>
<text x="524.4" y="367.4">6.8pF</text>
<text x="312.4" y="375.9" transform="rotate(-90 312.4 375.9)">3</text>
<text x="313.2" y="372.1" transform="rotate(-90 313.2 372.1)">GND</text>
<text x="354.7" y="373.8" transform="rotate(-90 354.7 373.8)">C5005</text>
<text x="277.3" y="398.3">[1]</text>
<text x="277.3" y="400.9">[1]</text>
<text x="304" y="401.3">BSI1_DATA</text>
<text x="305.7" y="398.8">BSI1_CS0</text>
<text x="277.3" y="403.4">[1]</text>
<text x="277.3" y="405.9">[1]</text>
<text x="305.7" y="403.9">BSI1_CS1</text>
<text x="305.7" y="406.4">BSI1_CLK</text>
<text x="712.2" y="487.7">COMPANY:</text>
<text x="712.2" y="500.4">TITLE:</text>
<text x="648.7" y="509.3">DRAWN:</text>
<text x="686.8" y="509.3">DATED:</text>
<text x="648.7" y="519.4">CHECKED:</text>
<text x="686.8" y="519.4">DATED:</text>
<text x="722.6" y="520.7">CODE:</text>
<text x="746.8" y="520.7">SIZE:</text>
<text x="783.6" y="520.7">DRAWING NO:</text>
<text x="828" y="520.7">REV:</text>
<text x="648.7" y="529.6">QUALITY CONTROL:</text>
<text x="686.8" y="529.6">DATED:</text>
<text x="648.7" y="539.8">RELEASED:</text>
<text x="686.8" y="539.8">DATED:</text>
<text x="712.5" y="543.6">SCALE:</text>
<text x="793.7" y="543.6">SHEET:</text>
<text x="804.5" y="543.6">OF</text>
</g>
<g font-size="2.2">
<text x="581.7" y="136.4">U5003 SAWEN881MCY0F00R14</text>
<text x="581.7" y="212.6">U5004 SAWEN1G84CW0F00R14</text>
</g>
<g font-size="1.9">
<text x="372.6" y="290.1">U5001</text>
<text x="558.8" y="336.8">Z5002</text>
<text x="558.8" y="339.3">SAYFP1G95CA0B00</text>
<text x="297.2" y="352">U5002</text>
<text x="375.9" y="359.7">MT6162</text>
<text x="283" y="384.3">KT2520F26000DCW28QAK</text>
</g>
</svg>
